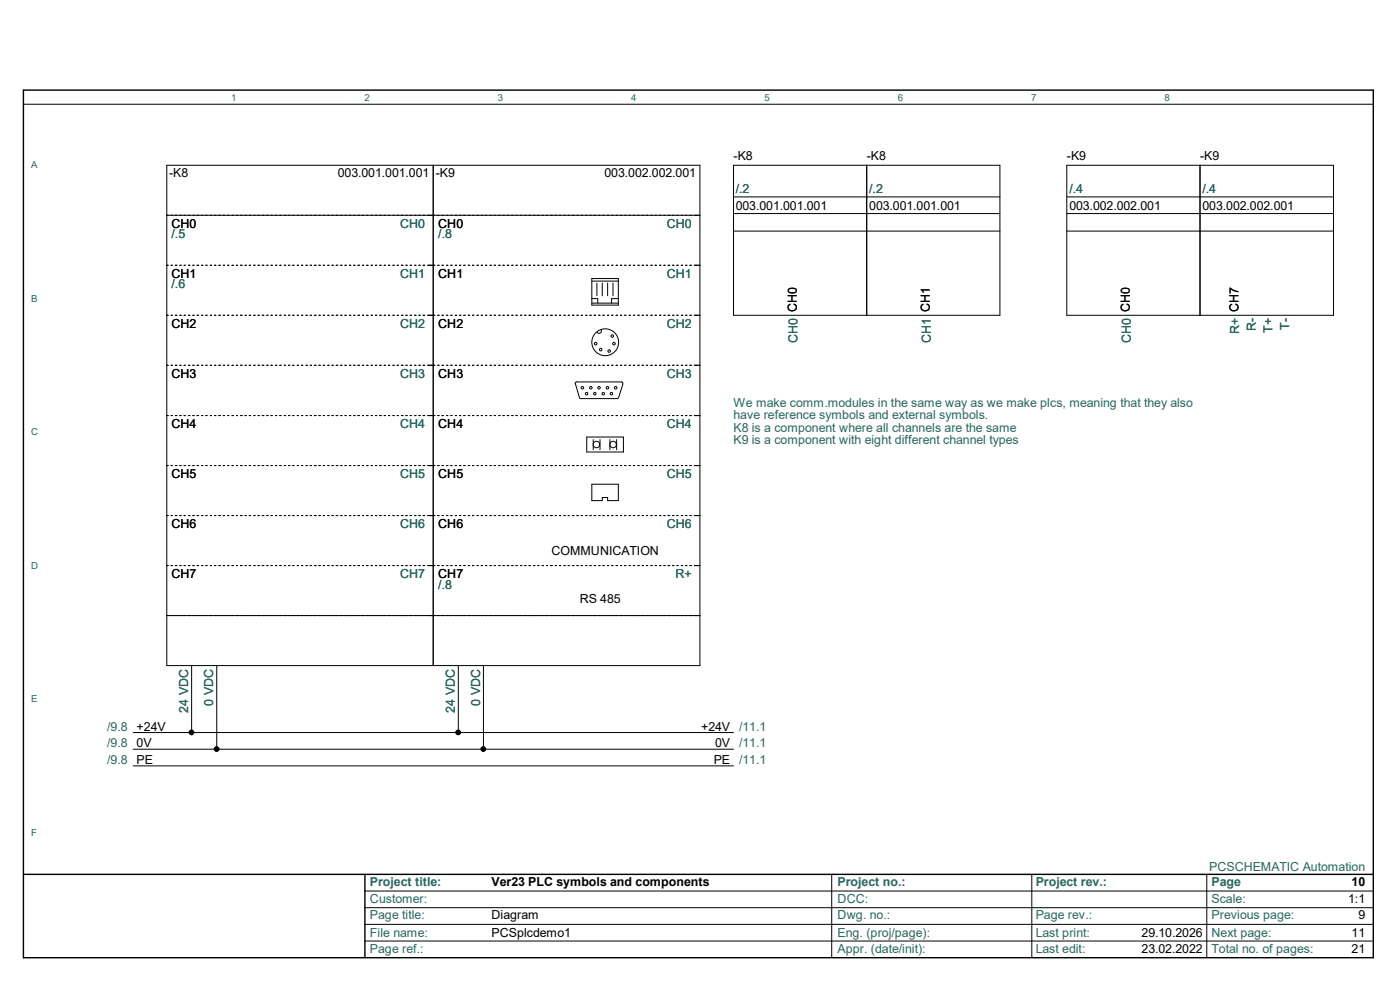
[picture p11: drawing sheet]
<svg xmlns="http://www.w3.org/2000/svg" width="420mm" height="297mm" viewBox="0 0 420 297" stroke-linecap="round" stroke-linejoin="round" font-family="sans-serif">
<path d="M7 27h405v260h-405zM7 262h405M109.5 262v25" fill="none" stroke="#000" stroke-width=".42"/>
<g fill="none" stroke="#000" stroke-width=".3">
<path d="M7.3 31.2h404.7M50 49.5h160v150h-160zM130 49.5v150M220 49.5h80v45h-80zM220 59h80M260 49.5v45M320 49.5h80v45h-80zM320 59h80M360 49.5v45M50 64.5h160M50 79.5h.5M51.3 79.5h.4"/>
<path d="M52.6 79.5h.5M53.9 79.5h.5M55.2 79.5h.4M56.6 79.5h.4M57.8 79.5h.5M59.1 79.5h.5M60.5 79.5h.4M61.7 79.5h.4M63.1 79.5h.4M64.3 79.5h.5M65.6 79.5h.5M67 79.5h.4"/>
<path d="M68.2 79.5h.5M69.6 79.5h.4M70.9 79.5h.4M72.1 79.5h.5M73.5 79.5h.4M74.8 79.5h.4M76.1 79.5h.4M77.4 79.5h.4M78.7 79.5h.5M80 79.5h.4M81.3 79.5h.4M82.6 79.5h.5"/>
<path d="M83.9 79.5h.4M85.3 79.5h.4M86.5 79.5h.5M87.8 79.5h.4M89.2 79.5h.4M90.4 79.5h.4M91.8 79.5h.4M93 79.5h.5M94.3 79.5h.5M95.7 79.5h.4M96.9 79.5h.5M98.3 79.5h.4"/>
<path d="M99.6 79.5h.4M100.8 79.5h.5M102.2 79.5h.4M103.5 79.5h.4M104.8 79.5h.4M106.1 79.5h.4M107.4 79.5h.5M108.7 79.5h.4M110 79.5h.4M111.3 79.5h.5M112.6 79.5h.4M113.9 79.5h.5"/>
<path d="M115.2 79.5h.5M116.5 79.5h.4M117.9 79.5h.4M119.1 79.5h.4M120.4 79.5h.5M121.8 79.5h.4M123 79.5h.4M124.4 79.5h.4M125.6 79.5h.5M126.9 79.5h.5M128.3 79.5h2.2M131.3 79.5h.4"/>
<path d="M132.6 79.5h.4M133.9 79.5h.5M135.2 79.5h.4M136.6 79.5h.4M137.8 79.5h.5M139.1 79.5h.4M140.5 79.5h.4M141.7 79.5h.5M143.1 79.5h.4M144.4 79.5h.4M145.6 79.5h.4M147 79.5h.4"/>
<path d="M148.3 79.5h.4M149.6 79.5h.4M150.9 79.5h.4M152.1 79.5h.6M153.5 79.5h.4M154.8 79.5h.4M156.1 79.5h.4M157.4 79.5h.4M158.7 79.5h.5M160 79.5h.4M161.3 79.5h.4M162.6 79.5h.5"/>
<path d="M163.9 79.5h.4M165.2 79.5h.5M166.5 79.5h.5M167.8 79.5h.4M169.2 79.5h.4M170.4 79.5h.5M171.7 79.5h.5M173.1 79.5h.4M174.3 79.5h.5M175.7 79.5h.4M177 79.5h.4M178.2 79.5h.5"/>
<path d="M179.6 79.5h.4M180.8 79.5h.5M182.2 79.5h.4M183.5 79.5h.4M184.8 79.5h.5M186.1 79.5h.4M187.4 79.5h.4M188.7 79.5h.4M190 79.5h.4M191.3 79.5h.5M192.6 79.5h.4M193.9 79.5h.4"/>
<path d="M195.2 79.5h.5M196.5 79.5h.4M197.9 79.5h.4M199.1 79.5h.5M200.4 79.5h.5M201.8 79.5h.4M203 79.5h.5M204.4 79.5h.4M205.7 79.5h.4M206.9 79.5h.5M208.3 79.5h1.7M220 64h80"/>
<path d="M220 69.3h80M320 64h80M320 69.3h80M50 94.5h.5M51.3 94.5h.4M52.6 94.5h.5M53.9 94.5h.5M55.2 94.5h.4M56.6 94.5h.4M57.8 94.5h.5M59.1 94.5h.5M60.5 94.5h.4"/>
<path d="M61.7 94.5h.4M63.1 94.5h.4M64.3 94.5h.5M65.6 94.5h.5M67 94.5h.4M68.2 94.5h.5M69.6 94.5h.4M70.9 94.5h.4M72.1 94.5h.5M73.5 94.5h.4M74.8 94.5h.4M76.1 94.5h.4"/>
<path d="M77.4 94.5h.4M78.7 94.5h.5M80 94.5h.4M81.3 94.5h.4M82.6 94.5h.5M83.9 94.5h.4M85.3 94.5h.4M86.5 94.5h.5M87.8 94.5h.4M89.2 94.5h.4M90.4 94.5h.4M91.8 94.5h.4"/>
<path d="M93 94.5h.5M94.3 94.5h.5M95.7 94.5h.4M96.9 94.5h.5M98.3 94.5h.4M99.6 94.5h.4M100.8 94.5h.5M102.2 94.5h.4M103.5 94.5h.4M104.8 94.5h.4M106.1 94.5h.4M107.4 94.5h.5"/>
<path d="M108.7 94.5h.4M110 94.5h.4M111.3 94.5h.5M112.6 94.5h.4M113.9 94.5h.5M115.2 94.5h.5M116.5 94.5h.4M117.9 94.5h.4M119.1 94.5h.4M120.4 94.5h.5M121.8 94.5h.4M123 94.5h.4"/>
<path d="M124.4 94.5h.4M125.6 94.5h.5M126.9 94.5h.5M128.3 94.5h2.2M131.3 94.5h.4M132.6 94.5h.4M133.9 94.5h.5M135.2 94.5h.4M136.6 94.5h.4M137.8 94.5h.5M139.1 94.5h.4M140.5 94.5h.4"/>
<path d="M141.7 94.5h.5M143.1 94.5h.4M144.4 94.5h.4M145.6 94.5h.4M147 94.5h.4M148.3 94.5h.4M149.6 94.5h.4M150.9 94.5h.4M152.1 94.5h.6M153.5 94.5h.4M154.8 94.5h.4M156.1 94.5h.4"/>
<path d="M157.4 94.5h.4M158.7 94.5h.5M160 94.5h.4M161.3 94.5h.4M162.6 94.5h.5M163.9 94.5h.4M165.2 94.5h.5M166.5 94.5h.5M167.8 94.5h.4M169.2 94.5h.4M170.4 94.5h.5M171.7 94.5h.5"/>
<path d="M173.1 94.5h.4M174.3 94.5h.5M175.7 94.5h.4M177 94.5h.4M177.5 83.5h8v7.9h-8zM177.5 84.2h8M177.5 90.8h8M177.5 89.5h1.8v1.3M178.2 94.5h.5M179.1 84.8v3.8M179.6 94.5h.4M180.4 98.9a.72 .72 0 0 1-.3 .9 .72 .72 0 0 1-1-.2"/>
<path d="M180.7 84.8v3.8M180.8 94.5h.5M182.2 94.5h.4M182.3 84.8v3.8M183.5 94.5h.4M183.9 84.8v3.8M184.8 94.5h.5M185.5 89.5h-2v1.3M186.1 94.5h.4M187.4 94.5h.4M188.7 94.5h.4M190 94.5h.4"/>
<path d="M191.3 94.5h.5M192.6 94.5h.4M193.9 94.5h.4M195.2 94.5h.5M196.5 94.5h.4M197.9 94.5h.4M199.1 94.5h.5M200.4 94.5h.5M201.8 94.5h.4M203 94.5h.5M204.4 94.5h.4M205.7 94.5h.4"/>
<path d="M206.9 94.5h.5M208.3 94.5h1.7M50 109.5h.5M51.3 109.5h.4M52.6 109.5h.5M53.9 109.5h.5M55.2 109.5h.4M56.6 109.5h.4M57.8 109.5h.5M59.1 109.5h.5M60.5 109.5h.4M61.7 109.5h.4"/>
<path d="M63.1 109.5h.4M64.3 109.5h.5M65.6 109.5h.5M67 109.5h.4M68.2 109.5h.5M69.6 109.5h.4M70.9 109.5h.4M72.1 109.5h.5M73.5 109.5h.4M74.8 109.5h.4M76.1 109.5h.4M77.4 109.5h.4"/>
<path d="M78.7 109.5h.5M80 109.5h.4M81.3 109.5h.4M82.6 109.5h.5M83.9 109.5h.4M85.3 109.5h.4M86.5 109.5h.5M87.8 109.5h.4M89.2 109.5h.4M90.4 109.5h.4M91.8 109.5h.4M93 109.5h.5"/>
<path d="M94.3 109.5h.5M95.7 109.5h.4M96.9 109.5h.5M98.3 109.5h.4M99.6 109.5h.4M100.8 109.5h.5M102.2 109.5h.4M103.5 109.5h.4M104.8 109.5h.4M106.1 109.5h.4M107.4 109.5h.5M108.7 109.5h.4"/>
<path d="M110 109.5h.4M111.3 109.5h.5M112.6 109.5h.4M113.9 109.5h.5M115.2 109.5h.5M116.5 109.5h.4M117.9 109.5h.4M119.1 109.5h.4M120.4 109.5h.5M121.8 109.5h.4M123 109.5h.4M124.4 109.5h.4"/>
<path d="M125.6 109.5h.5M126.9 109.5h.5M128.3 109.5h2.2M131.3 109.5h.4M132.6 109.5h.4M133.9 109.5h.5M135.2 109.5h.4M136.6 109.5h.4M137.8 109.5h.5M139.1 109.5h.4M140.5 109.5h.4M141.7 109.5h.5"/>
<path d="M143.1 109.5h.4M144.4 109.5h.4M145.6 109.5h.4M147 109.5h.4M148.3 109.5h.4M149.6 109.5h.4M150.9 109.5h.4M152.1 109.5h.6M153.5 109.5h.4M154.8 109.5h.4M156.1 109.5h.4M157.4 109.5h.4"/>
<path d="M158.7 109.5h.5M160 109.5h.4M161.3 109.5h.4M162.6 109.5h.5M163.9 109.5h.4M165.2 109.5h.5M166.5 109.5h.5M167.8 109.5h.4M169.2 109.5h.4M170.4 109.5h.5M171.7 109.5h.5M173.1 109.5h.4"/>
<path d="M173.8 119.2l.4 .3M174.3 109.5h.5M174.3 119.5h10.8M175.7 109.5h.4M177 109.5h.4M178.2 109.5h.5M179.6 109.5h.4M180.8 109.5h.5M182.2 109.5h.4M183.5 109.5h.4M184.8 109.5h.5M185.5 119.2l-.3 .3"/>
<path d="M186.1 109.5h.4M186.8 115v-.3l-.3-.2h-13.7l-.2 .4 1.2 4.2M186.9 115.1l-1.3 4M187.4 109.5h.4M188.7 109.5h.4M190 109.5h.4M191.3 109.5h.5M192.6 109.5h.4M193.9 109.5h.4M195.2 109.5h.5M196.5 109.5h.4M197.9 109.5h.4"/>
<path d="M199.1 109.5h.5M200.4 109.5h.5M201.8 109.5h.4M203 109.5h.5M204.4 109.5h.4M205.7 109.5h.4M206.9 109.5h.5M208.3 109.5h1.7M50 124.5h.5M50 139.5h.5M51.3 124.5h.4M51.3 139.5h.4"/>
<path d="M52.6 124.5h.5M52.6 139.5h.5M53.9 124.5h.5M53.9 139.5h.5M55.2 124.5h.4M55.2 139.5h.4M56.6 124.5h.4M56.6 139.5h.4M57.8 124.5h.5M57.8 139.5h.5M59.1 124.5h.5M59.1 139.5h.5"/>
<path d="M60.5 124.5h.4M60.5 139.5h.4M61.7 124.5h.4M61.7 139.5h.4M63.1 124.5h.4M63.1 139.5h.4M64.3 124.5h.5M64.3 139.5h.5M65.6 124.5h.5M65.6 139.5h.5M67 124.5h.4M67 139.5h.4"/>
<path d="M68.2 124.5h.5M68.2 139.5h.5M69.6 124.5h.4M69.6 139.5h.4M70.9 124.5h.4M70.9 139.5h.4M72.1 124.5h.5M72.1 139.5h.5M73.5 124.5h.4M73.5 139.5h.4M74.8 124.5h.4M74.8 139.5h.4"/>
<path d="M76.1 124.5h.4M76.1 139.5h.4M77.4 124.5h.4M77.4 139.5h.4M78.7 124.5h.5M78.7 139.5h.5M80 124.5h.4M80 139.5h.4M81.3 124.5h.4M81.3 139.5h.4M82.6 124.5h.5M82.6 139.5h.5"/>
<path d="M83.9 124.5h.4M83.9 139.5h.4M85.3 124.5h.4M85.3 139.5h.4M86.5 124.5h.5M86.5 139.5h.5M87.8 124.5h.4M87.8 139.5h.4M89.2 124.5h.4M89.2 139.5h.4M90.4 124.5h.4M90.4 139.5h.4"/>
<path d="M91.8 124.5h.4M91.8 139.5h.4M93 124.5h.5M93 139.5h.5M94.3 124.5h.5M94.3 139.5h.5M95.7 124.5h.4M95.7 139.5h.4M96.9 124.5h.5M96.9 139.5h.5M98.3 124.5h.4M98.3 139.5h.4"/>
<path d="M99.6 124.5h.4M99.6 139.5h.4M100.8 124.5h.5M100.8 139.5h.5M102.2 124.5h.4M102.2 139.5h.4M103.5 124.5h.4M103.5 139.5h.4M104.8 124.5h.4M104.8 139.5h.4M106.1 124.5h.4M106.1 139.5h.4"/>
<path d="M107.4 124.5h.5M107.4 139.5h.5M108.7 124.5h.4M108.7 139.5h.4M110 124.5h.4M110 139.5h.4M111.3 124.5h.5M111.3 139.5h.5M112.6 124.5h.4M112.6 139.5h.4M113.9 124.5h.5M113.9 139.5h.5"/>
<path d="M115.2 124.5h.5M115.2 139.5h.5M116.5 124.5h.4M116.5 139.5h.4M117.9 124.5h.4M117.9 139.5h.4M119.1 124.5h.4M119.1 139.5h.4M120.4 124.5h.5M120.4 139.5h.5M121.8 124.5h.4M121.8 139.5h.4"/>
<path d="M123 124.5h.4M123 139.5h.4M124.4 124.5h.4M124.4 139.5h.4M125.6 124.5h.5M125.6 139.5h.5M126.9 124.5h.5M126.9 139.5h.5M128.3 124.5h2.2M128.3 139.5h2.2M131.3 124.5h.4M131.3 139.5h.4"/>
<path d="M132.6 124.5h.4M132.6 139.5h.4M133.9 124.5h.5M133.9 139.5h.5M135.2 124.5h.4M135.2 139.5h.4M136.6 124.5h.4M136.6 139.5h.4M137.8 124.5h.5M137.8 139.5h.5M139.1 124.5h.4M139.1 139.5h.4"/>
<path d="M140.5 124.5h.4M140.5 139.5h.4M141.7 124.5h.5M141.7 139.5h.5M143.1 124.5h.4M143.1 139.5h.4M144.4 124.5h.4M144.4 139.5h.4M145.6 124.5h.4M145.6 139.5h.4M147 124.5h.4M147 139.5h.4"/>
<path d="M148.3 124.5h.4M148.3 139.5h.4M149.6 124.5h.4M149.6 139.5h.4M150.9 124.5h.4M150.9 139.5h.4M152.1 124.5h.6M152.1 139.5h.6M153.5 124.5h.4M153.5 139.5h.4M154.8 124.5h.4M154.8 139.5h.4"/>
<path d="M156.1 124.5h.4M156.1 139.5h.4M157.4 124.5h.4M157.4 139.5h.4M158.7 124.5h.5M158.7 139.5h.5M160 124.5h.4M160 139.5h.4M161.3 124.5h.4M161.3 139.5h.4M162.6 124.5h.5M162.6 139.5h.5"/>
<path d="M163.9 124.5h.4M163.9 139.5h.4M165.2 124.5h.5M165.2 139.5h.5M166.5 124.5h.5M166.5 139.5h.5M167.8 124.5h.4M167.8 139.5h.4M169.2 124.5h.4M169.2 139.5h.4M170.4 124.5h.5M170.4 139.5h.5"/>
<path d="M171.7 124.5h.5M171.7 139.5h.5M173.1 124.5h.4M173.1 139.5h.4M174.3 124.5h.5M174.3 139.5h.5M175.7 124.5h.4M175.7 139.5h.4M176 131h11v4.5h-11zM177 124.5h.4M177 139.5h.4M178 131.7v3.1"/>
<path d="M178.2 124.5h.5M178.2 139.5h.5M179.6 124.5h.4M179.6 139.5h.4M180 131.7v3.1M180.8 124.5h.5M180.8 139.5h.5M182.2 124.5h.4M182.2 139.5h.4M183 131.7v3.1M183.5 124.5h.4M183.5 139.5h.4"/>
<path d="M184.8 124.5h.5M184.8 139.5h.5M185 131.7v3.1M186.1 124.5h.4M186.1 139.5h.4M187.4 124.5h.4M187.4 139.5h.4M188.7 124.5h.4M188.7 139.5h.4M190 124.5h.4M190 139.5h.4M191.3 124.5h.5"/>
<path d="M191.3 139.5h.5M192.6 124.5h.4M192.6 139.5h.4M193.9 124.5h.4M193.9 139.5h.4M195.2 124.5h.5M195.2 139.5h.5M196.5 124.5h.4M196.5 139.5h.4M197.9 124.5h.4M197.9 139.5h.4M199.1 124.5h.5"/>
<path d="M199.1 139.5h.5M200.4 124.5h.5M200.4 139.5h.5M201.8 124.5h.4M201.8 139.5h.4M203 124.5h.5M203 139.5h.5M204.4 124.5h.4M204.4 139.5h.4M205.7 124.5h.4M205.7 139.5h.4M206.9 124.5h.5"/>
<path d="M206.9 139.5h.5M208.3 124.5h1.7M208.3 139.5h1.7M50 154.5h.5M51.3 154.5h.4M52.6 154.5h.5M53.9 154.5h.5M55.2 154.5h.4M56.6 154.5h.4M57.8 154.5h.5M59.1 154.5h.5M60.5 154.5h.4"/>
<path d="M61.7 154.5h.4M63.1 154.5h.4M64.3 154.5h.5M65.6 154.5h.5M67 154.5h.4M68.2 154.5h.5M69.6 154.5h.4M70.9 154.5h.4M72.1 154.5h.5M73.5 154.5h.4M74.8 154.5h.4M76.1 154.5h.4"/>
<path d="M77.4 154.5h.4M78.7 154.5h.5M80 154.5h.4M81.3 154.5h.4M82.6 154.5h.5M83.9 154.5h.4M85.3 154.5h.4M86.5 154.5h.5M87.8 154.5h.4M89.2 154.5h.4M90.4 154.5h.4M91.8 154.5h.4"/>
<path d="M93 154.5h.5M94.3 154.5h.5M95.7 154.5h.4M96.9 154.5h.5M98.3 154.5h.4M99.6 154.5h.4M100.8 154.5h.5M102.2 154.5h.4M103.5 154.5h.4M104.8 154.5h.4M106.1 154.5h.4M107.4 154.5h.5"/>
<path d="M108.7 154.5h.4M110 154.5h.4M111.3 154.5h.5M112.6 154.5h.4M113.9 154.5h.5M115.2 154.5h.5M116.5 154.5h.4M117.9 154.5h.4M119.1 154.5h.4M120.4 154.5h.5M121.8 154.5h.4M123 154.5h.4"/>
<path d="M124.4 154.5h.4M125.6 154.5h.5M126.9 154.5h.5M128.3 154.5h2.2M131.3 154.5h.4M132.6 154.5h.4M133.9 154.5h.5M135.2 154.5h.4M136.6 154.5h.4M137.8 154.5h.5M139.1 154.5h.4M140.5 154.5h.4"/>
<path d="M141.7 154.5h.5M143.1 154.5h.4M144.4 154.5h.4M145.6 154.5h.4M147 154.5h.4M148.3 154.5h.4M149.6 154.5h.4M150.9 154.5h.4M152.1 154.5h.6M153.5 154.5h.4M154.8 154.5h.4M156.1 154.5h.4"/>
<path d="M157.4 154.5h.4M158.7 154.5h.5M160 154.5h.4M161.3 154.5h.4M162.6 154.5h.5M163.9 154.5h.4M165.2 154.5h.5M166.5 154.5h.5M167.8 154.5h.4M169.2 154.5h.4M170.4 154.5h.5M171.7 154.5h.5"/>
<path d="M173.1 154.5h.4M174.3 154.5h.5M175.7 154.5h.4M177 154.5h.4M177.5 145.1h8v4.9h-3.2v-.9h-1.6v.9h-3.2zM178.2 154.5h.5M179.6 154.5h.4M180.8 154.5h.5M182.2 154.5h.4M183.5 154.5h.4M184.8 154.5h.5M186.1 154.5h.4"/>
<path d="M187.4 154.5h.4M188.7 154.5h.4M190 154.5h.4M191.3 154.5h.5M192.6 154.5h.4M193.9 154.5h.4M195.2 154.5h.5M196.5 154.5h.4M197.9 154.5h.4M199.1 154.5h.5M200.4 154.5h.5M201.8 154.5h.4"/>
<path d="M203 154.5h.5M204.4 154.5h.4M205.7 154.5h.4M206.9 154.5h.5M208.3 154.5h1.7M50 169.5h.5M51.3 169.5h.4M52.6 169.5h.5M53.9 169.5h.5M55.2 169.5h.4M56.6 169.5h.4M57.8 169.5h.5"/>
<path d="M59.1 169.5h.5M60.5 169.5h.4M61.7 169.5h.4M63.1 169.5h.4M64.3 169.5h.5M65.6 169.5h.5M67 169.5h.4M68.2 169.5h.5M69.6 169.5h.4M70.9 169.5h.4M72.1 169.5h.5M73.5 169.5h.4"/>
<path d="M74.8 169.5h.4M76.1 169.5h.4M77.4 169.5h.4M78.7 169.5h.5M80 169.5h.4M81.3 169.5h.4M82.6 169.5h.5M83.9 169.5h.4M85.3 169.5h.4M86.5 169.5h.5M87.8 169.5h.4M89.2 169.5h.4"/>
<path d="M90.4 169.5h.4M91.8 169.5h.4M93 169.5h.5M94.3 169.5h.5M95.7 169.5h.4M96.9 169.5h.5M98.3 169.5h.4M99.6 169.5h.4M100.8 169.5h.5M102.2 169.5h.4M103.5 169.5h.4M104.8 169.5h.4"/>
<path d="M106.1 169.5h.4M107.4 169.5h.5M108.7 169.5h.4M110 169.5h.4M111.3 169.5h.5M112.6 169.5h.4M113.9 169.5h.5M115.2 169.5h.5M116.5 169.5h.4M117.9 169.5h.4M119.1 169.5h.4M120.4 169.5h.5"/>
<path d="M121.8 169.5h.4M123 169.5h.4M124.4 169.5h.4M125.6 169.5h.5M126.9 169.5h.5M128.3 169.5h2.2M131.3 169.5h.4M132.6 169.5h.4M133.9 169.5h.5M135.2 169.5h.4M136.6 169.5h.4M137.8 169.5h.5"/>
<path d="M139.1 169.5h.4M140.5 169.5h.4M141.7 169.5h.5M143.1 169.5h.4M144.4 169.5h.4M145.6 169.5h.4M147 169.5h.4M148.3 169.5h.4M149.6 169.5h.4M150.9 169.5h.4M152.1 169.5h.6M153.5 169.5h.4"/>
<path d="M154.8 169.5h.4M156.1 169.5h.4M157.4 169.5h.4M158.7 169.5h.5M160 169.5h.4M161.3 169.5h.4M162.6 169.5h.5M163.9 169.5h.4M165.2 169.5h.5M166.5 169.5h.5M167.8 169.5h.4M169.2 169.5h.4"/>
<path d="M170.4 169.5h.5M171.7 169.5h.5M173.1 169.5h.4M174.3 169.5h.5M175.7 169.5h.4M177 169.5h.4M178.2 169.5h.5M179.6 169.5h.4M180.8 169.5h.5M182.2 169.5h.4M183.5 169.5h.4M184.8 169.5h.5"/>
<path d="M186.1 169.5h.4M187.4 169.5h.4M188.7 169.5h.4M190 169.5h.4M191.3 169.5h.5M192.6 169.5h.4M193.9 169.5h.4M195.2 169.5h.5M196.5 169.5h.4M197.9 169.5h.4M199.1 169.5h.5M200.4 169.5h.5"/>
<path d="M201.8 169.5h.4M203 169.5h.5M204.4 169.5h.4M205.7 169.5h.4M206.9 169.5h.5M208.3 169.5h1.7M50 184.5h160M57.5 199.5v20M65 199.5v25M137.5 199.5v20M145 199.5v25M40 219.5h180"/>
<path d="M40 229.5h180M40 224.5h180M109.5 272h302.2M109.5 277h302.2M109.5 267h302.5M249.5 262v25M309.5 262v25M362 262v25M109.5 282h302.2"/>
<circle cx="174.7" cy="116.2" r=".38"/>
<circle cx="176" cy="118" r=".38"/>
<circle cx="177.2" cy="116.2" r=".38"/>
<circle cx="178.4" cy="118" r=".38"/>
<circle cx="178.7" cy="103" r=".38"/>
<circle cx="179.7" cy="116.2" r=".38"/>
<circle cx="180.2" cy="104.8" r=".38"/>
<circle cx="181" cy="118" r=".38"/>
<circle cx="181.6" cy="102.6" r="4"/>
<circle cx="182.2" cy="116.2" r=".38"/>
<circle cx="182.8" cy="105.2" r=".38"/>
<circle cx="183.4" cy="118" r=".38"/>
<circle cx="183.7" cy="100.7" r=".38"/>
<circle cx="184.2" cy="103" r=".38"/>
<circle cx="184.7" cy="116.2" r=".38"/>
<circle cx="178.9" cy="133.2" r=".97"/>
<circle cx="183.9" cy="133.2" r=".97"/>
<circle cx="57.4" cy="219.5" r=".72"/>
<circle cx="137.5" cy="219.5" r=".72"/>
<circle cx="65" cy="224.5" r=".72"/>
<circle cx="145" cy="224.5" r=".72"/>
</g>
<g fill="#000">
<circle cx="57.4" cy="219.5" r=".72"/>
<circle cx="137.5" cy="219.5" r=".72"/>
<circle cx="65" cy="224.5" r=".72"/>
<circle cx="145" cy="224.5" r=".72"/>
</g>
<g font-size="3.7">
<text x="220" y="47.9">-K8</text>
<text x="260" y="47.9">-K8</text>
<text x="320" y="47.9">-K9</text>
<text x="360" y="47.9">-K9</text>
<text x="50.7" y="52.9">-K8</text>
<text x="101.3" y="52.9">003.001.001.001</text>
<text x="130.7" y="52.9">-K9</text>
<text x="181.4" y="52.9">003.002.002.001</text>
<text x="220.7" y="63">003.001.001.001</text>
<text x="260.8" y="63">003.001.001.001</text>
<text x="320.8" y="63">003.002.002.001</text>
<text x="360.8" y="63">003.002.002.001</text>
<text x="51.5" y="68.2">CH0</text>
<text x="131.5" y="68.2">CH0</text>
<text x="51.5" y="83.2">CH1</text>
<text x="131.5" y="83.2">CH1</text>
<text x="239" y="93.5" transform="rotate(-90 239 93.5)">CH0</text>
<text x="279" y="93.5" transform="rotate(-90 279 93.5)">CH1</text>
<text x="339" y="93.5" transform="rotate(-90 339 93.5)">CH0</text>
<text x="371.5" y="93.5" transform="rotate(-90 371.5 93.5)">CH7</text>
<text x="51.5" y="98.2">CH2</text>
<text x="131.5" y="98.2">CH2</text>
<text x="51.5" y="113.2">CH3</text>
<text x="131.5" y="113.2">CH3</text>
<text x="51.5" y="128.2">CH4</text>
<text x="131.5" y="128.2">CH4</text>
<text x="51.5" y="143.2">CH5</text>
<text x="131.5" y="143.2">CH5</text>
<text x="51.5" y="158.2">CH6</text>
<text x="131.5" y="158.2">CH6</text>
<text x="165.4" y="166.4">COMMUNICATION</text>
<text x="51.5" y="173.2">CH7</text>
<text x="131.5" y="173.2">CH7</text>
<text x="173.9" y="180.7">RS 485</text>
<text x="41" y="218.9">+24V</text>
<text x="210.3" y="218.9">+24V</text>
<text x="41" y="223.9">0V</text>
<text x="214.5" y="223.9">0V</text>
<text x="41" y="228.9">PE</text>
<text x="214.1" y="228.9">PE</text>
<text x="147.5" y="265.6">Ver23 PLC symbols and components</text>
<text x="405.5" y="265.6">10</text>
<text x="147.5" y="275.5">Diagram</text>
<text x="404.5" y="270.7">1:1</text>
<text x="407.5" y="275.5">9</text>
<text x="147.5" y="280.7">PCSplcdemo1</text>
<text x="342.5" y="280.7">29.10.2026</text>
<text x="405.5" y="280.7">11</text>
<text x="342.5" y="285.5">23.02.2022</text>
<text x="405.5" y="285.5">21</text>
</g>
<g font-size="3.7" fill="#27675f">
<text x="220.7" y="57.9">/.2</text>
<text x="260.8" y="57.9">/.2</text>
<text x="320.8" y="57.9">/.4</text>
<text x="360.8" y="57.9">/.4</text>
<text x="51.5" y="71.4">/.5</text>
<text x="120.1" y="68.2">CH0</text>
<text x="131.5" y="71.4">/.8</text>
<text x="200.1" y="68.2">CH0</text>
<text x="120.1" y="83.2">CH1</text>
<text x="200.1" y="83.2">CH1</text>
<text x="51.5" y="86.4">/.6</text>
<text x="120.1" y="98.2">CH2</text>
<text x="200.1" y="98.2">CH2</text>
<text x="371.8" y="100.2" transform="rotate(-90 371.8 100.2)">R+</text>
<text x="376.8" y="99.2" transform="rotate(-90 376.8 99.2)">R-</text>
<text x="381.8" y="99.7" transform="rotate(-90 381.8 99.7)">T+</text>
<text x="386.7" y="98.8" transform="rotate(-90 386.7 98.8)">T-</text>
<text x="239.3" y="102.8" transform="rotate(-90 239.3 102.8)">CH0</text>
<text x="279.2" y="102.8" transform="rotate(-90 279.2 102.8)">CH1</text>
<text x="339.2" y="102.8" transform="rotate(-90 339.2 102.8)">CH0</text>
<text x="120.1" y="113.2">CH3</text>
<text x="200.1" y="113.2">CH3</text>
<text x="220" y="121.9">We make comm.modules in the same way as we make plcs, meaning that they also</text>
<text x="220" y="125.7">have reference symbols and external symbols.</text>
<text x="120.1" y="128.2">CH4</text>
<text x="200.1" y="128.2">CH4</text>
<text x="220" y="129.4">K8 is a component where all channels are the same</text>
<text x="220" y="133.2">K9 is a component with eight different channel types</text>
<text x="120.1" y="143.2">CH5</text>
<text x="200.1" y="143.2">CH5</text>
<text x="120.1" y="158.2">CH6</text>
<text x="200.1" y="158.2">CH6</text>
<text x="120.1" y="173.2">CH7</text>
<text x="202.6" y="173.2">R+</text>
<text x="131.5" y="176.4">/.8</text>
<text x="56.5" y="213.6" transform="rotate(-90 56.5 213.6)">24 VDC</text>
<text x="64" y="211.5" transform="rotate(-90 64 211.5)">0 VDC</text>
<text x="136.5" y="213.6" transform="rotate(-90 136.5 213.6)">24 VDC</text>
<text x="144" y="211.5" transform="rotate(-90 144 211.5)">0 VDC</text>
<text x="32.2" y="218.9">/9.8</text>
<text x="221.7" y="218.9">/11.1</text>
<text x="32.2" y="223.9">/9.8</text>
<text x="221.7" y="223.9">/11.1</text>
<text x="32.2" y="228.9">/9.8</text>
<text x="221.7" y="228.9">/11.1</text>
<text x="362.8" y="260.9">PCSCHEMATIC Automation</text>
<text x="111" y="265.6">Project title:</text>
<text x="251.3" y="265.6">Project no.:</text>
<text x="310.7" y="265.6">Project rev.:</text>
<text x="363.5" y="265.6">Page</text>
<text x="111" y="270.7">Customer:</text>
<text x="111" y="275.5">Page title:</text>
<text x="251.3" y="275.5">Dwg. no.:</text>
<text x="251.3" y="270.7">DCC:</text>
<text x="310.7" y="275.5">Page rev.:</text>
<text x="363.5" y="275.5">Previous page:</text>
<text x="363.5" y="270.7">Scale:</text>
<text x="111" y="280.7">File name:</text>
<text x="251.3" y="280.7">Eng. (proj/page):</text>
<text x="310.7" y="280.7">Last print:</text>
<text x="363.5" y="280.7">Next page:</text>
<text x="111" y="285.5">Page ref.:</text>
<text x="251.3" y="285.5">Appr. (date/init):</text>
<text x="310.7" y="285.5">Last edit:</text>
<text x="363.5" y="285.5">Total no. of pages:</text>
</g>
<g font-size="2.9" fill="#27675f">
<text x="69.3" y="30.4">1</text>
<text x="109.3" y="30.4">2</text>
<text x="149.4" y="30.4">3</text>
<text x="189.3" y="30.4">4</text>
<text x="229.4" y="30.4">5</text>
<text x="269.3" y="30.4">6</text>
<text x="309.4" y="30.4">7</text>
<text x="349.3" y="30.4">8</text>
<text x="9.3" y="50.4">A</text>
<text x="9.3" y="90.4">B</text>
<text x="9.3" y="130.5">C</text>
<text x="9.3" y="170.4">D</text>
<text x="9.3" y="210.4">E</text>
<text x="9.3" y="250.4">F</text>
</g>
</svg>
